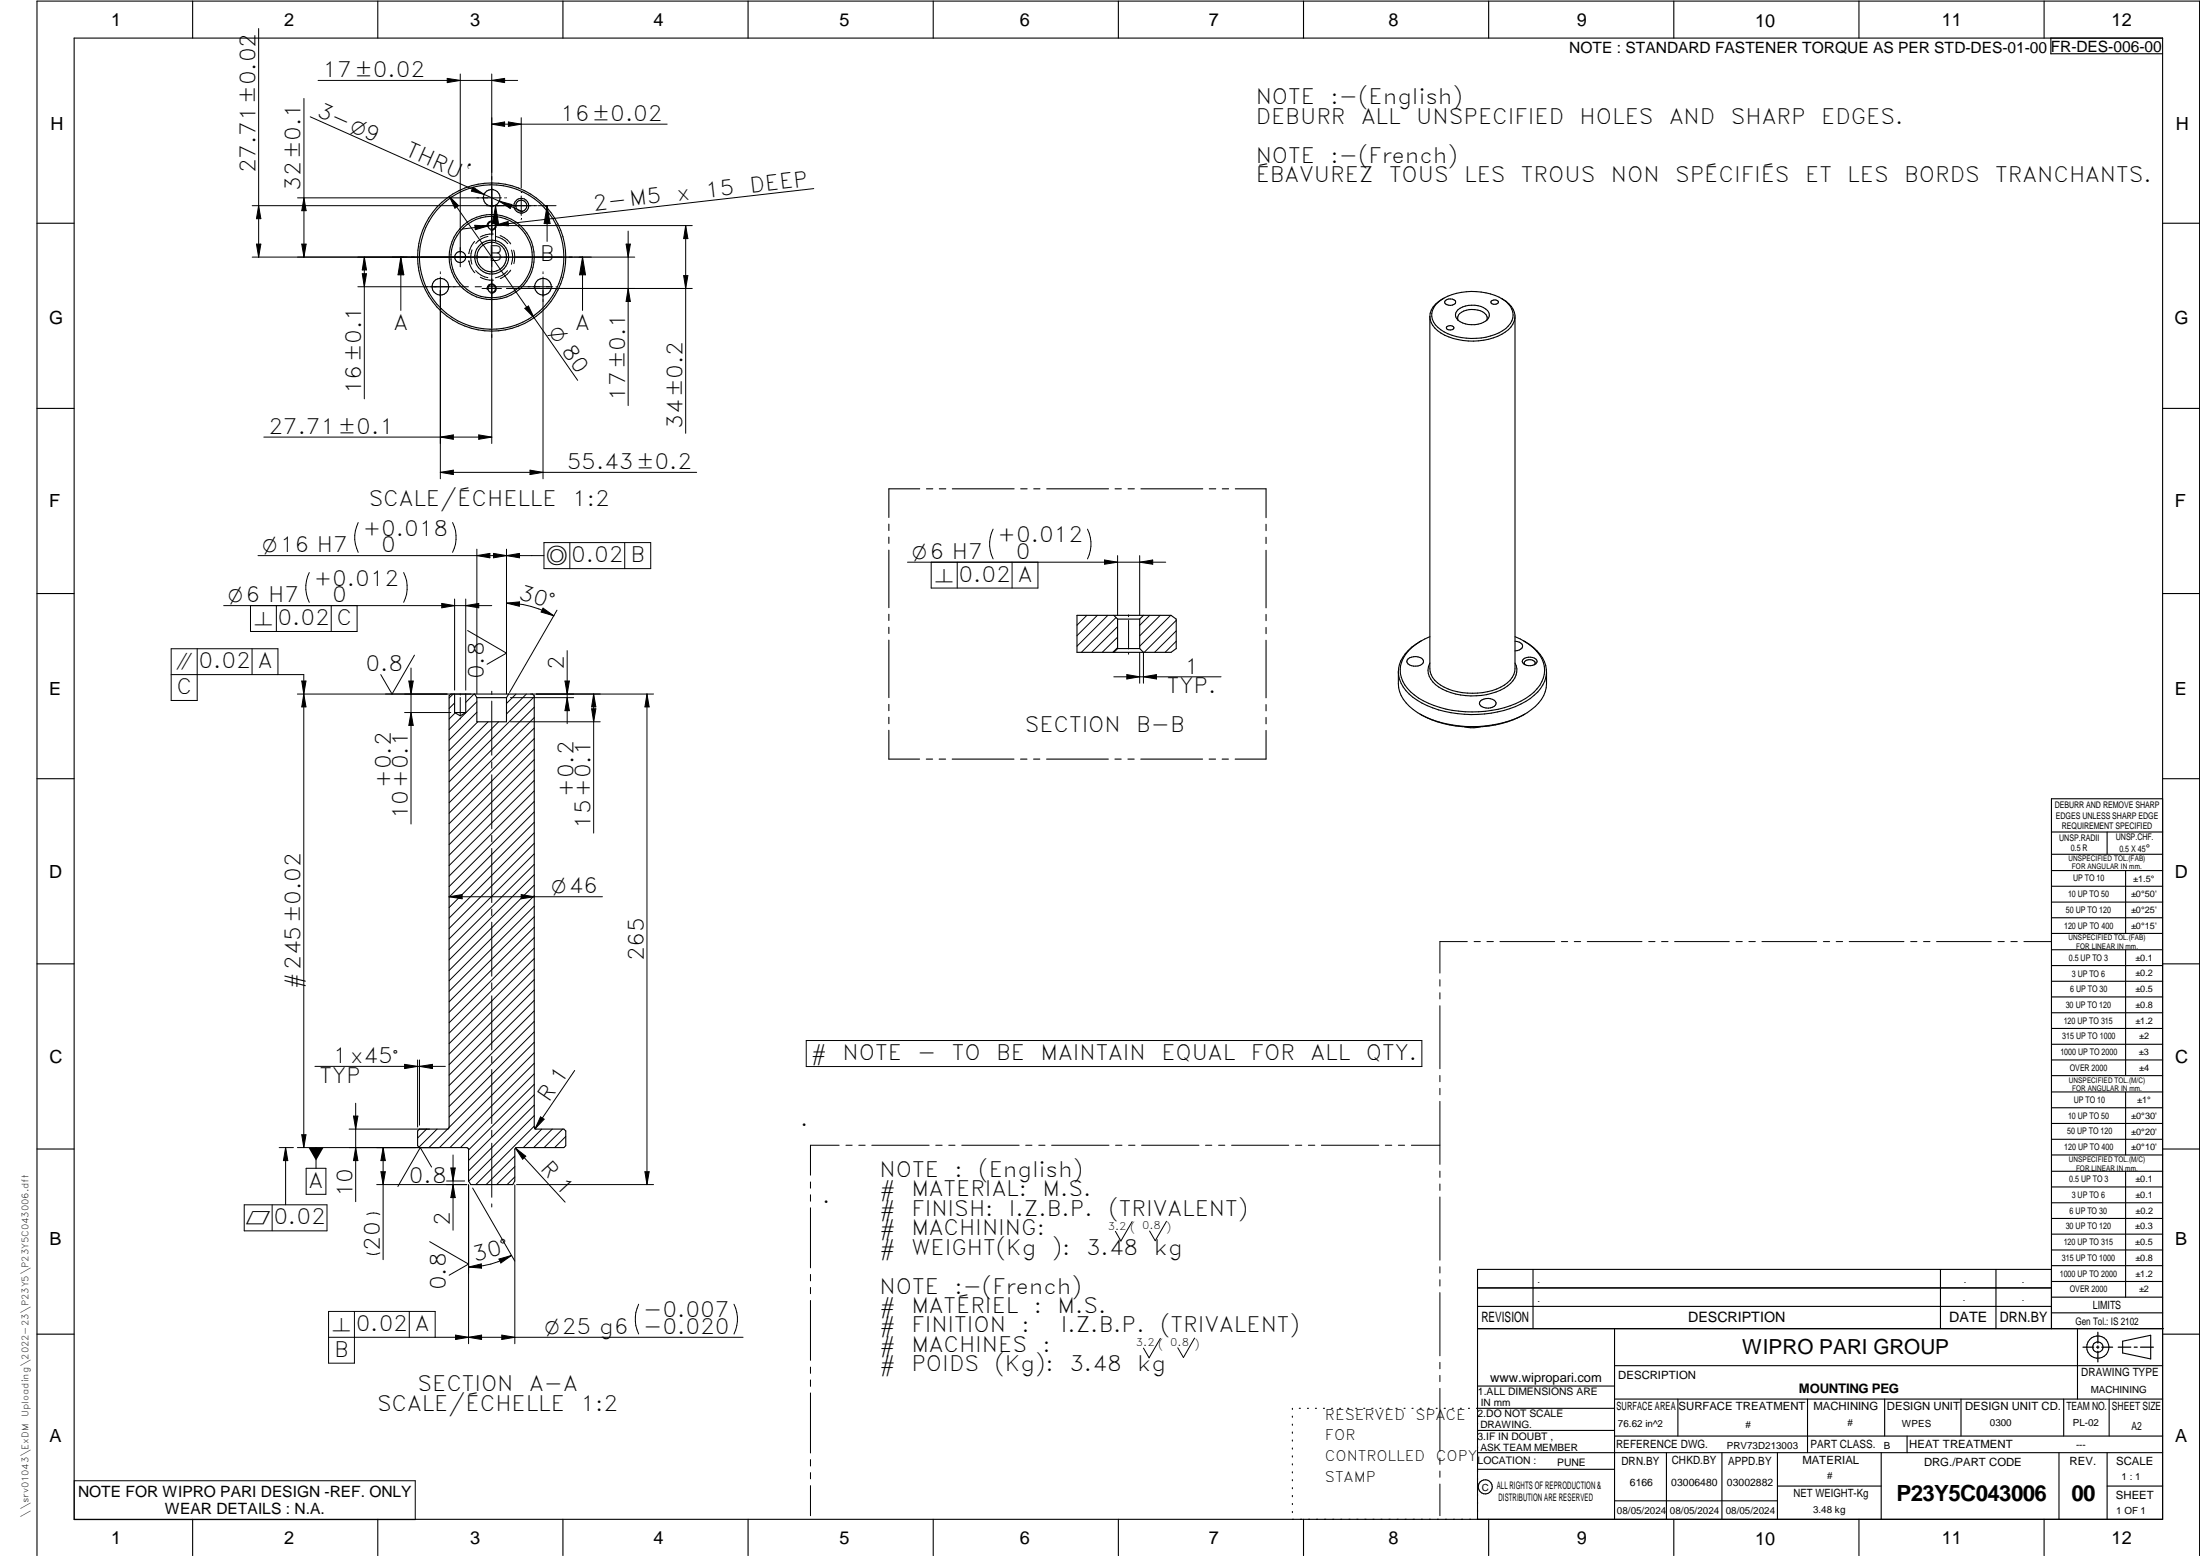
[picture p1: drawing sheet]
<svg xmlns="http://www.w3.org/2000/svg" width="594mm" height="420mm" viewBox="0 0 594 420" stroke-linecap="round" stroke-linejoin="round" font-family="sans-serif">
<g fill="none" stroke="#000" stroke-width=".3">
<path d="M20 10.3h564v400h-564zM52 .3v10M102 .3v10M152 .3v10M202 .3v10M252 .3v10M302 .3v10M352 .3v10M402 .3v10M452 .3v10M502 .3v10M552 .3v10"/>
<path d="M553.8 10.3v4.2h30.2M10 60.3h10M584 60.3h10M386.1 85.5v95.1a6.6 6.6 0 0 0 5 5.5 18.3 18.3 0 0 0 15.1-1.1 5.7 5.7 0 0 0 2.9-4.4v-95.1M388.3 81.7a15.4 15.4 0 0 1 13-2.6 9.3 9.3 0 0 1 7 4.4 4.6 4.6 0 0 1-2.6 5.8 16.7 16.7 0 0 1-16.7-.3 4.4 4.4 0 0 1-.7-7.3zM389.8 80.6a6.2 6.2 0 0 0-3.7 4.9M390.4 81.1l1.3-.4a.93 .93 0 0 1 1.1 .2 .93 .93 0 0 1 .1 1.1 1.86 1.86 0 0 1-2.8-.4zM390.6 88.3l.3-.2a1.05 1.05 0 0 1 1.7 .5 1.24 1.24 0 0 1-2-.1zM393.7 83.6a6.7 6.7 0 0 1 8 .3 1.94 1.94 0 0 1-1.1 3.1 6.3 6.3 0 0 1-7.2-1 1.71 1.71 0 0 1 .3-2.4zM393.7 86.5a1.93 1.93 0 0 1 1.6-2.5 5.8 5.8 0 0 1 6 1l.3 .9-.1 .6M402.7 81.3l.2-.1a1.05 1.05 0 0 1 1.7 .5 1.24 1.24 0 0 1-2-.1zM405.4 80.6l.4 .2"/>
<path d="M405.8 80.8a5.2 5.2 0 0 1 3.1 5.9 9.3 9.3 0 0 1-6.9 4.9 17.2 17.2 0 0 1-13.8-2.3 5.2 5.2 0 0 1-2.1-3.8M10 110.3h10M584 110.3h10M248.4 132h-8.4v7.7M250.2 132h1.7M253.7 132h1.7M257.2 132h16.6M275.6 132h1.8M279.1 132h1.7M282.7 132h16.6M301.1 132h1.7M304.6 132h1.7"/>
<path d="M308.1 132h16.7M326.6 132h1.7M330.1 132h1.7M333.6 132h8.3v7.8M240 141.5v1.8M240 145v1.7M240 148.5v15.6M341.9 141.6v1.7M341.9 145.1v1.7M341.9 148.6v15.5M10 160.3h10M240 165.9v1.7"/>
<path d="M240 169.4v1.7M240 172.8v15.6M290.8 166.2h25.4l1.4 1v7.9l-1.4 1h-25.4zM300.8 166.2l1 1M301.8 167.2h6M301.8 175.1l-1 1M301.8 175.1h6M301.8 167.2v7.9M307.8 175.1l1 1M307.8 167.2v7.9M308.8 166.2l-1 1M341.9 165.9v1.7"/>
<path d="M341.9 169.4v1.7M341.9 172.9v15.5M380.2 177.9a3.1 3.1 0 0 1 4 .2 1.24 1.24 0 0 1-1.3 1.7l-.6 .1a2.08 2.08 0 0 1-2.4-1.3zM383.8 173a11.3 11.3 0 0 0-6.1 7.4l-.1 1M409.1 173.1a1.73 1.73 0 0 1 2 1.5 1.99 1.99 0 0 1-2 1.2M409.1 171.9a12.5 12.5 0 0 1 7.7 7 7.6 7.6 0 0 1-2.6 8 26.2 26.2 0 0 1-18.5 5.3 24.2 24.2 0 0 1-14.8-5.4 7.5 7.5 0 0 1 .3-11.9 17 17 0 0 1 4.9-3M409.1 179a4.8 4.8 0 0 1-2 6.2 17.9 17.9 0 0 1-19.5-.3 4.7 4.7 0 0 1-1.5-5.9M411.4 178a2.77 2.77 0 0 1 3.6 .3 1.35 1.35 0 0 1-1.7 1.4h-.5a1.35 1.35 0 0 1-1.7-1.4zM411.4 173a10.2 10.2 0 0 1 6.2 8.8 10.2 10.2 0 0 1-5.6 7.6 30.8 30.8 0 0 1-29.3-.3 9.6 9.6 0 0 1-5.1-7.7M414.3 179.5l.3-.5a1.75 1.75 0 0 0-3-.1l.3 .6M584 160.3h10M121.3 187.9l.5-.5h22l.5 .5v116.5l.2 .4 .3 .1h7.5l.5 .5v4l-.5 .5-13 .1-.3 .4v8.5l-.5 1h-11.4l-.6-1v-8.5l-.2-.4-13-.1-.5-.5v-4l.5-.5h7.5l.2-.1 .3-.4z"/>
<path d="M122.8 192.4h3M122.8 187.4v5M125.8 187.4v5M125.8 192.4l-1.5 .9-1.5-.9M128.2 187.4l.6 1M128.8 188.4v6.5h8v-6.5M128.8 188.4h8M137.4 187.4l-.6 1M240 197.2v7.8h8.3M240 190.2v1.7M240 193.7v1.7M341.9 197.2v7.8h-8.4"/>
<path d="M341.9 190.2v1.7M341.9 193.7v1.8M395.4 196.3l2.7 .2 1.7-.2M399.8 189.2a2.91 2.91 0 0 1 4.2 .5 1.75 1.75 0 0 1-2.1 1.5h-.6a1.45 1.45 0 0 1-1.7-1.6zM411.8 192.8a30.5 30.5 0 0 1-28.4 0M417.6 181.4a10.6 10.6 0 0 1-1.3 7.4 17.8 17.8 0 0 1-11.5 6.6 31.2 31.2 0 0 1-22-3 10.2 10.2 0 0 1-5.2-11M10 210.3h10M250.1 205h1.7M253.6 205h1.7M257.1 205h16.7M275.6 205h1.7M279.1 205h1.7"/>
<path d="M282.6 205h16.7M301.1 205h1.7M304.6 205h1.7M308.1 205h16.6M326.5 205h1.7M330 205h1.7M584 215.7h-30v143.1M584 210.3h10M554 224.7h30M554 230.7h30M554 235.1h30M554 239.3h30"/>
<path d="M569 224.7v6M574 235.1v17M554 243.6h30M554 247.8h30M554 252.1h30M554 256.5h30M574 256.5v33.9M10 260.3h10M554 260.7h30M554 265h30M554 269.2h30M554 273.5h30"/>
<path d="M554 277.7h30M584 260.3h10M554 282h30M554 286.2h30M554 290.4h30M554 294.9h30M554 299.1h30M574 294.9v17M10 310.3h10M554 303.4h30M554 307.6h30M554 311.9h30"/>
<path d="M554 316.3h30M574 316.3v34M584 310.3h10M554 320.5h30M554 324.8h30M554 329h30M554 333.2h30M554 337.5h30M399 358.8h185.2M399 352.8h155M399 347.8h155M414 342.8v16"/>
<path d="M436 358.8v51.5M524 342.8v16M539 342.8v16M554 341.8h30M554 346h30M554 350.3h30M554 354.5h30M554 342.8h-155v67.5M561 358.8v19M10 360.3h10M399 374.3h37M436 377.8h148"/>
<path d="M453.1 377.8v10M488.1 377.8v14.5M508.9 377.8v10M529.5 377.8v10M557.3 377.8v10M569.5 377.8v10M573.2 362.2l7.6-1.6v6.3l-7.6-1.6zM584 368.8h-148M584 360.3h10M349 380.3v.3M349 382.4v.3M349 384.6v.3"/>
<path d="M349 386.7v.3M349 388.8v.3M349 391v.3M349 393.1v.3M349 395.3v.3M349 397.4v.3M349 399.5v.3M350.9 380.3h.2M353.1 380.3h.2M355.2 380.3h.3M357.4 380.3h.3M359.6 380.3h.3"/>
<path d="M361.7 380.3h.3M363.9 380.3h.3M366.1 380.3h.3M368.3 380.3h.2M370.4 380.3h.3M372.6 380.3h.3M374.8 380.3h.3M376.9 380.3h.4M379.1 380.3h.3M381.3 380.3h.3M383.4 380.3h.4M385.6 380.3h.3"/>
<path d="M387.8 380.3h.3M390 380.3h.3M392.2 380.3h.3M394.3 380.3h.3M396.5 380.3h.3M398.7 380.3h37.3M399 396.7h37M399 392.3h185M399 386.2h37M436 387.8h148M450 392.3v18M465 392.3v18"/>
<path d="M480 392.3v18M508 392.3v18M515 387.8v4.5M556 392.3v18M569 392.3v18M52 410.3v9.7M102 410.3v9.7M152 410.3v9.7M202 410.3v9.7M252 410.3v9.7M302 410.3v9.7M349 401.7v.3"/>
<path d="M349 403.8v.4M349 406v.3M349 408.1v.3M352 410.3v9.7M402 410.3v9.7M436 405.3h44M452 410.3v9.7M480 401.3h28M502 410.3v9.7M552 410.3v9.7M569 401.3h15M10 420v-419.7h584v419.7"/>
<circle cx="132.8" cy="53.4" r="2.26"/>
<circle cx="140.8" cy="55.6" r="1.51"/>
<circle cx="140.8" cy="55.6" r="1.99"/>
<circle cx="118.9" cy="77.4" r="2.25"/>
<circle cx="124.3" cy="69.4" r="1.49"/>
<circle cx="132.8" cy="77.9" r="1.05"/>
<circle cx="132.8" cy="69.4" r="11.5"/>
<circle cx="132.8" cy="69.4" r="19.5"/>
<circle cx="132.8" cy="69.4" r="11"/>
<circle cx="132.8" cy="69.4" r="20"/>
<circle cx="132.8" cy="69.4" r="4"/>
<circle cx="132.8" cy="69.4" r="4.6"/>
<circle cx="132.8" cy="60.9" r="1.02"/>
<circle cx="146.6" cy="77.4" r="2.26"/>
<circle cx="566.5" cy="363.7" r="1.39"/>
<circle cx="566.5" cy="363.8" r="3"/>
<circle cx="401.1" cy="401.5" r="1.9"/>
</g>
<g fill="none" stroke="#000" stroke-width=".27">
<path d="M69.8 7.7v61.7M124.3 20v52.1M132.8 20v99.8M82.1 26.6v42.8M83.8 31.5l57.4 25.7M85.9 21.7h53.9M120.8 21.2l3.5 .5-3.5 .6zM132.8 21.7l3.5-.5v1.1zM132.8 33.5l3.5-.6v1.2zM132.8 33.5h47.4M137.3 32.9l3.5 .6-3.5 .6zM140.8 31.8v19"/>
<path d="M69.8 55.5l.6 3.6h-1.1zM82.1 53.4l.6 3.5h-1.2zM121.3 53l2.5 2.5-1 .7zM121.3 53l22.9 32.8M127.8 50.5l2.9 2-3.4-.9zM133.8 55.5l.8 4.9h-1.6zM133.8 55.5v9.7M134.8 54.3l3.5 .9-.5 1.1zM135.4 53.4h-55.1M136.3 53.4h.1M136.6 53.4h.2M140.8 51.8v.1"/>
<path d="M140.8 52.9v5.3M140.8 59.2v.1M145.1 55.5h-77M145.4 55.5h4.7M147.7 55.5l.8 4.9h-1.6zM147.7 55.5v9.7M219.7 50.9l-85.9 9.9M68.1 69.4h103.3M69.3 65.9h1.1l-.6 3.5zM81.5 65.9h1.2l-.6 3.5zM96.6 77.4h29.9M97.8 73.9h1.2l-.6 3.5z"/>
<path d="M98.4 69.4v38.3M98.4 69.4l.6 3.5h-1.2zM108.2 69.4v14.4M108.2 69.4l.8 4.8h-1.5zM118.9 73.4v.2M118.9 73.8v.1M118.9 74.8v54.5M126.6 70.4h.1M126.6 70.4a6.1 6.1 0 0 0 1.6 3.3M127.5 67.5a6 6 0 0 0-.1 3.8M128.2 65.2a6 6 0 0 0-1.6 3.3M128.2 60.8l3.5 .2-3.4 1z"/>
<path d="M128.3 77.4h1.7M128.4 73.1a5.5 5.5 0 0 0 3.3 1.9M129.7 74.8a5.9 5.9 0 0 0 3.6 .8M130.2 60.9h5.2M130.2 77.9h5.2M131.6 78.2a1.24 1.24 0 0 1 1.1-1.5 1.24 1.24 0 0 1 1.3 1.3 1.24 1.24 0 0 1-1.5 1.1M131.6 61.3a1.24 1.24 0 0 1 1-1.6 1.24 1.24 0 0 1 1.4 1.3 1.24 1.24 0 0 1-1.5 1.1M131.8 77.4h17.5M131.8 63.8a5.8 5.8 0 0 0-3.3 1.9M133.2 63.2a6.2 6.2 0 0 0-3.5 .8M133.8 60.8l3.4-1 .1 1.2zM133.8 60.8l-9 1"/>
<path d="M133.8 63.8a5.6 5.6 0 0 1 3.3 2M135 63.6a5.7 5.7 0 0 1 2.9 2.3M136.8 60.9h50.1M136.8 77.9h50.1M137.1 73.1a5.4 5.4 0 0 1-3.3 1.9M137.9 72.9a5.7 5.7 0 0 1-2.8 2.3M138.1 67.5a5.3 5.3 0 0 1 0 3.9M138.7 67.6a6.2 6.2 0 0 1 .1 3.6M146.6 73.4v.2M146.6 73.8v.1M146.6 74.8v54.5M150.1 77.4h.1"/>
<path d="M150.4 77.4h.2M157.3 69.4l.8 4.8h-1.6zM157.3 69.4v14.4M169.1 65.9h1.1l-.6 3.5zM169.6 77.9l.6 3.5h-1.1zM169.6 62.4v47.1M184.6 74.4h1.2l-.6 3.5zM185.2 60.9v56.1M185.2 60.9l.6 3.5h-1.2zM141.7 83.3l1-.7 1.5 3.2zM144.2 85.8l11.8 16.9M71.2 118h61.6"/>
<path d="M118.9 118l3.5-.6v1.2zM129.3 117.4l3.5 .6-3.5 .6zM118.9 127.6l3.5-.6v1.1zM118.9 127.6h69.2M143.1 127l3.5 .6-3.5 .5zM69.7 150h77.2M83.5 154.6a9 9 0 0 0 0 8M96.7 141.1a9 9 0 0 0 0 8M109 154.6a9 9 0 0 1 0 8M122.2 141.1a9 9 0 0 1 0 8M128.8 150l3.5-.6v1.2zM128.8 148.3v39"/>
<path d="M133.3 149.4v1.2l7-1.2v1.2zM136.8 148.3v39M146.9 146.5h28.8v7h-28.8zM153.9 146.5v7M168.7 146.5v7M245.1 151.8h69.7M251.5 151.8v7h28.8v-7M258.5 151.8v7M268.2 142.9a9 9 0 0 0 0 8M273.3 151.8v7M293.7 142.9a9 9 0 0 1 0 8M298.3 151.2l3.5 .6-3.5 .6z"/>
<path d="M301.8 150v16.1M307.8 150v16.1M307.8 151.8l3.5-.6v1.2zM53.2 175.2v13.9h-7v-13.9h28.9v7M60.4 163.5h72.4M67.6 163.5v7h28.8v-7M68.1 175.2v7M74.6 163.5v7M89.4 163.5v7M111.9 176.9l-6 10.5-3.1-5.2M119.3 162.9l3.5 .6-3.5 .6zM122.8 161.8v24.6"/>
<path d="M125.8 161.8v24.6M125.8 163.5l3.5-.6v1.2zM126.3 170.3l10.5 6.1-5.3 3M136.8 162.9l3.5-.4-.1 1.2zM136.8 162.9a26.1 26.1 0 0 1 12.8 3.4M146.6 164.2l3 2.1-3.5-1zM150.4 164.8l-12.8 22.2M153.2 175.7v19.7M293.5 166.2l-2.7 2.6M296.3 166.2l-5.5 5.5M299.2 166.2l-8.4 8.3M301.4 166.8l-9.4 9.3"/>
<path d="M301.8 174.9l-1.3 1.2M301.8 172l-4.2 4.1M301.8 169.2l-7 6.9M304.8 166v.5M304.8 167.5v7.7M304.8 176.2v.5M307.8 176.2v8.3M308.8 176.2v8.3M310.5 166.2l-2.7 2.7M313.3 166.2l-5.5 5.5M316.1 166.2l-8.3 8.3M317.6 173.1l-3 3"/>
<path d="M317.6 170.3l-5.8 5.8M317.6 167.5l-8.6 8.6M46.2 182.2h35.8v127.7M80.3 187.4h46.9M81.5 183.9h1.1l-.6 3.5zM82 187.4l.6 3.5h-1.1zM109.3 192.4h12.4M110.4 183.9h1.2l-.6 3.5zM111 180.4v42.1M111 192.4l.6 3.5h-1.2zM122.4 187.4l-1.1 1.1M122.8 189.8l-1.5 1.5"/>
<path d="M122.9 192.5l-1.6 1.6M124.3 187.4v.3M124.3 188.3v4.9M124.3 193.9v.2M128 187.4l-2.2 2.3M128.8 189.5l-7.5 7.5M128.8 192.3l-7.5 7.5M129 194.9l-7.7 7.7M131.8 194.9l-10.5 10.5M132.8 186.6v.9M132.8 189.3v14.6M134.7 194.9l-13.4 13.4"/>
<path d="M137.8 194.9h24.3M137.8 188.4h17.1M139.4 187.4l-2.6 2.5M142.1 187.4l-5.3 5.4M143.3 187.4h33.2M144.3 188.1l-23 23M144.3 191l-23 23M144.3 193.8l-23 23M144.3 196.6l-23 23M144.3 199.4l-23 23M152.6 183.9h1.1l-.5 3.5zM153.2 188.4l.5 3.5h-1.1z"/>
<path d="M159.8 191.4h1.1l-.6 3.5zM160.3 187.4v37.6M160.3 187.4l.6 3.5h-1.1zM174.7 187.4l.6 3.5h-1.1zM174.7 187.4v132.5M300.8 182.8h28.9M304.3 182.2l3.5 .6-3.5 .5zM308.8 182.8l3.5-.6v1.1zM132.8 205.7v1.7M132.8 209.2v14.6M144.3 202.3l-23 23M144.3 205.1l-23 23"/>
<path d="M144.3 207.9l-23 23M144.3 210.7l-23 23M144.3 213.6l-23 23M144.3 216.4l-23 23M144.3 219.2l-23 23M132.8 225.6v1.7M132.8 229.1v14.6M144.3 222l-23 23.1M144.3 224.9l-23 23M144.3 227.7l-23 23M144.3 230.5l-23 23M144.3 233.4l-23 23"/>
<path d="M144.3 236.2l-23 23M144.3 239l-23 23M121.3 242.1h41.4M121.3 242.1l3.5-.5v1.1zM132.8 245.5v1.7M132.8 249v14.6M140.8 241.6l3.5 .5-3.5 .6zM144.3 241.9l-23 22.9M144.3 244.7l-23 23M144.3 247.5l-23 23M144.3 250.4l-23 22.9M144.3 253.2l-23 23"/>
<path d="M144.3 256l-23 23M144.3 258.8l-23 23M396.2 254.3h-7.4v8.5M398.1 254.3h1.6M401.5 254.3h1.8M405 254.3h14.8M421.6 254.3h1.7M425.1 254.3h1.7M428.6 254.3h14.8M445.2 254.3h1.7M448.7 254.3h1.7M452.2 254.3h14.8"/>
<path d="M468.8 254.3h1.7M472.3 254.3h1.7M475.8 254.3h14.8M492.4 254.3h1.7M495.8 254.3h1.8M499.4 254.3h14.7M516 254.3h1.6M519.4 254.3h1.8M522.9 254.3h14.8M539.5 254.3h1.7M543 254.3h1.7M546.5 254.3h7.4"/>
<path d="M132.8 265.4v1.7M132.8 268.9v14.6M144.3 261.7l-23 22.9M144.3 264.5l-23 23M144.3 267.3l-23 23M144.3 270.1l-23 23M144.3 273l-23 23M144.3 275.8l-23 23M144.3 278.6l-23 23M388.8 264.5v1.8M388.8 268.1v1.6M388.8 271.6v17"/>
<path d="M85 288h35.3M96 297.9v26.6M109.3 287.4l3.5 .6-3.5 .5zM112.8 286.2v18.1M113.3 286.2v17.6M113.3 288l3.5-.6v1.1zM132.8 285.3v1.7M132.8 288.8v14.6M144.3 284.3l-25.6 25.6M144.3 281.4l-23.1 23.1M144.3 287.1l-22.8 22.8M144.3 292.8l-17.8 17.7"/>
<path d="M144.3 295.6l-17.8 17.8M144.3 298.4l-17.8 17.8M144.3 289.9l-20 20M155.2 289.1l-10.7 15.7M217.7 281h166.3v7h-166.3zM388.8 290.4v1.7M388.8 293.9v1.7M388.8 297.4v17M75.4 309.9h3.8M77.1 309.9l.6 3.5h-1.2zM77.1 309.9v15.4M80.3 309.9h38.3"/>
<path d="M81.5 306.4h1.1l-.6 3.5zM82.7 315.5h5.3v7h-5.3zM85.3 309.9v5.6M94.3 304.9h21.7M95.5 301.4h1.1l-.6 3.5zM96 309.9l.6 3.5h-1.1zM101.7 319.9h24.4M102.9 316.4h1.1l-.5 3.5zM103.5 309.9v30.2M103.5 309.9l.5 3.5h-1.1zM115.2 304.9l-2.4 2.4M116.5 315.1l-3-5.2-6.1 10.5"/>
<path d="M118 304.9l-4.8 4.9M120.6 318.9h4.9M120.9 304.9l-5.1 5M121.7 315.4h1.2l-.6 3.5zM122.3 311.9v20.3M122.3 319.9l.6 3.5h-1.2zM126.5 320v42.8M132.8 305.2v1.7M132.8 308.7v14.6M139 312.2l-7.7 7.7M139 315l-4.9 4.9M139 317.8l-2.1 2.1"/>
<path d="M139 320v42.8M139.2 310l13.4 14.6M139.2 310l2.8 2.2-.9 .8zM139.5 319.9h37M144.3 304.1l-15.8 15.8M144.3 301.2l-17.7 17.7M146 301.6l.9 .6-2.4 2.6zM146.3 304.9l-5 5M149.1 304.9l-5 5M151.9 304.9l-5 5M152.8 306.9l-3 3M174.2 316.4h1.1l-.6 3.5z"/>
<path d="M218.9 319.2v1.6M226.6 309.2h-7.7v8.1M228.4 309.2h1.7M231.9 309.2h1.7M235.4 309.2h15.5M252.7 309.2h1.7M256.2 309.2h1.7M259.7 309.2h15.5M277 309.2h1.7M280.5 309.2h1.7M284 309.2h15.5M301.2 309.2h1.8"/>
<path d="M304.8 309.2h1.7M308.3 309.2h15.5M325.5 309.2h1.7M329.1 309.2h1.6M332.6 309.2h15.4M349.8 309.2h1.7M353.3 309.2h1.7M356.8 309.2h15.5M374.1 309.2h1.7M377.6 309.2h1.7M381.1 309.2h7.7M388.8 316.2v1.7"/>
<path d="M388.8 319.7v1.7M65.9 325.3h22.4v7.1h-22.4zM73.5 325.3v7.1M102.6 338.3a3.9 3.9 0 0 1-3.5 0M102.6 327.9a4.2 4.2 0 0 0-3.5 0M116 335.3l10.5 6-5.2 3M127.6 320.8l11.4 19.7M132.8 325.1v.8M134.7 340l3.4-1-2.9 2zM138.1 339a23.2 23.2 0 0 1-11.6 3.1M218.9 322.6v1.8M218.9 326.1v16.2"/>
<path d="M305.7 329.9l-3 5.2-1.5-2.6M315 329.8l-3.1 5.2-1.5-2.6M388.8 323.2v17.1M95.7 354.1v14h-7v-14h28.8v7M110.5 354.1v7M126.5 342.1l3.5-.8v1.1zM172.5 352.2a9.4 9.4 0 0 0 0 8M198.2 352.2a9 9 0 0 1 0 8M218.9 344.1v1.8M218.9 347.6v1.7M218.9 351.2v16.1M388.8 342.1v1.6"/>
<path d="M388.8 345.6v1.7M388.8 349v17.1M123 360.5l7 1.2v-1.2l-7 1.2zM135.5 360.5l3.5 .6-3.5 .6zM200.7 361.1h-112M218.9 369.1v1.7M218.9 372.6v1.8M218.9 376.1v16.2M313.3 361.4l-3 5.2-1.5-2.6M322.6 361.3l-3 5.3-1.6-2.7M388.8 367.9v1.7M388.8 371.4v1.7"/>
<path d="M388.8 374.9v17M20.1 399.8h92v10.5h-92zM218.9 394.1v1.8M218.9 397.6v1.7M388.8 393.7v1.7M388.8 397.2v1.7M218.9 401.2v8.1M388.8 400.7v8.6"/>
</g>
<path d="M566.5 359.7v3M562.5 363.8h2.9M566.1 363.8h.7M566.5 363.4v.7M566.5 364.9v2.8M567.6 363.8h2.9M572 363.8h3.4M576.3 363.8h.8M578 363.8h3.5" fill="none" stroke="#000" stroke-width=".34"/>
<g fill="#000">
<path d="M120.8 21.2l3.5 .5-3.5 .6zM132.8 21.7l3.5-.5v1.1zM132.8 33.5l3.5-.6v1.2zM137.3 32.9l3.5 .6-3.5 .6zM69.8 55.5l.6 3.6h-1.1zM82.1 53.4l.6 3.5h-1.2zM121.3 53l2.5 2.5-1 .7zM127.8 50.5l2.9 2-3.4-.9zM134.8 54.3l3.5 .9-.5 1.1zM69.3 65.9h1.1l-.6 3.5zM81.5 65.9h1.2l-.6 3.5zM97.8 73.9h1.2l-.6 3.5z"/>
<path d="M98.4 69.4l.6 3.5h-1.2zM108.2 69.4l.8 4.8h-1.5zM128.2 60.8l3.5 .2-3.4 1zM133.8 55.5l.8 4.9h-1.6zM133.8 60.8l3.4-1 .1 1.2zM147.7 55.5l.8 4.9h-1.6zM157.3 69.4l.8 4.8h-1.6zM169.1 65.9h1.1l-.6 3.5zM184.6 74.4h1.2l-.6 3.5zM185.2 60.9l.6 3.5h-1.2zM141.7 83.3l1-.7 1.5 3.2zM169.6 77.9l.6 3.5h-1.1z"/>
<path d="M118.9 118l3.5-.6v1.2zM129.3 117.4l3.5 .6-3.5 .6zM118.9 127.6l3.5-.6v1.1zM143.1 127l3.5 .6-3.5 .5zM128.8 150l3.5-.6v1.2zM133.3 149.4l3.5 .6-3.5 .6zM136.8 150l3.5-.6v1.2zM298.3 151.2l3.5 .6-3.5 .6zM307.8 151.8l3.5-.6v1.2zM119.3 162.9l3.5 .6-3.5 .6zM125.8 163.5l3.5-.6v1.2zM136.8 162.9l3.5-.4-.1 1.2z"/>
<path d="M146.6 164.2l3 2.1-3.5-1zM82 187.4l.6 3.5h-1.1zM81.5 183.9h1.1l-.6 3.5zM111 192.4l.6 3.5h-1.2zM110.4 183.9h1.2l-.6 3.5zM153.2 188.4l.5 3.5h-1.1zM152.6 183.9h1.1l-.5 3.5zM159.8 191.4h1.1l-.6 3.5zM160.3 187.4l.6 3.5h-1.1zM174.7 187.4l.6 3.5h-1.1zM304.3 182.2l3.5 .6-3.5 .5zM308.8 182.8l3.5-.6v1.1z"/>
<path d="M121.3 242.1l3.5-.5v1.1zM140.8 241.6l3.5 .5-3.5 .6zM109.3 287.4l3.5 .6-3.5 .5zM113.3 288l3.5-.6v1.1zM77.1 309.9l.6 3.5h-1.2zM81.5 306.4h1.1l-.6 3.5zM83.3 309.9h4.1l-2.1 3.5zM95.5 301.4h1.1l-.6 3.5zM96 309.9l.6 3.5h-1.1zM102.9 316.4h1.1l-.5 3.5zM103.5 309.9l.5 3.5h-1.1zM121.7 315.4h1.2l-.6 3.5z"/>
<path d="M139.2 310l2.8 2.2-.9 .8zM146 301.6l.9 .6-2.4 2.6zM174.2 316.4h1.1l-.6 3.5zM122.3 319.9l.6 3.5h-1.2zM134.7 340l3.4-1-2.9 2zM126.5 342.1l3.5-.8v1.1zM123 360.5l3.5 .6-3.5 .6zM126.5 361.1l3.5-.6v1.2zM135.5 360.5l3.5 .6-3.5 .6z"/>
</g>
<g font-size="6">
<text x="512.1" y="405.2">P23Y5C043006</text>
<text x="559.4" y="405.2">00</text>
</g>
<g font-size="5.7">
<text x="87.1" y="20.9">17±0.02</text>
<text x="339.1" y="28.2">NOTE</text>
<text x="359.3" y="28.2">:-(English)</text>
<text x="85.3" y="31.2" transform="rotate(24 85.3 31.2)">3-O9</text>
<text x="151.3" y="32.6">16±0.02</text>
<text x="339.1" y="33.4">DEBURR</text>
<text x="367.5" y="33.4">ALL</text>
<text x="382.4" y="33.4">UNSPECIFIED</text>
<text x="426.5" y="33.4">HOLES</text>
<text x="450.7" y="33.4">AND</text>
<text x="467.4" y="33.4">SHARP</text>
<text x="491.8" y="33.4">EDGES.</text>
<text x="109.2" y="41.9" transform="rotate(24 109.2 41.9)">THRU`</text>
<text x="69" y="46.8" transform="rotate(-90 69 46.8)">27.71±0.02</text>
<text x="339.1" y="43.9">NOTE</text>
<text x="359.3" y="43.9">:-(French)</text>
<text x="81.2" y="51.5" transform="rotate(-90 81.2 51.5)">32±0.1</text>
<text x="190.7" y="53.4" transform="rotate(-7 190.7 53.4)">15</text>
<text x="202.7" y="52.1" transform="rotate(-7 202.7 52.1)">DEEP</text>
<text x="339.1" y="49.1">ÉBAVUREZ</text>
<text x="375.1" y="49.1">TOUS</text>
<text x="395.4" y="49.1">LES</text>
<text x="410.7" y="49.1">TROUS</text>
<text x="435" y="49.1">NON</text>
<text x="452.4" y="49.1">SPÉCIFIÉS</text>
<text x="487.4" y="49.1">ET</text>
<text x="498.8" y="49.1">LES</text>
<text x="514.2" y="49.1">BORDS</text>
<text x="538.8" y="49.1">TRANCHANTS.</text>
<text x="160.4" y="56.9" transform="rotate(-7 160.4 56.9)">2-M5</text>
<text x="183" y="54.3" transform="rotate(-7 183 54.3)">x</text>
<text x="131.8" y="70.4">B</text>
<text x="145.8" y="70.4">B</text>
<text x="106.3" y="89.1">A</text>
<text x="155.3" y="89.1">A</text>
<text x="97.5" y="106.5" transform="rotate(-90 97.5 106.5)">16±0.1</text>
<text x="168.8" y="108.3" transform="rotate(-90 168.8 108.3)">17±0.1</text>
<text x="72.5" y="117.1">27.71±0.1</text>
<text x="184.3" y="115.8" transform="rotate(-90 184.3 115.8)">34±0.2</text>
<text x="153" y="126.7">55.43±0.2</text>
<text x="99.6" y="136.5">SCALE/ÉCHELLE</text>
<text x="154.5" y="136.5">1:2</text>
<text x="98" y="144.6">+0.018</text>
<text x="102.9" y="149.1">0</text>
<text x="269.4" y="146.3">+0.012</text>
<text x="154.3" y="151.8">0.02 B</text>
<text x="274.4" y="150.9">0</text>
<text x="84.7" y="158.1">+0.012</text>
<text x="139.7" y="161.7" transform="rotate(17 139.7 161.7)">30°</text>
<text x="258.8" y="157.1">0.02 A</text>
<text x="89.7" y="162.6">0</text>
<text x="75" y="168.8">0.02 C</text>
<text x="53.6" y="180.4">0.02 A</text>
<text x="98.7" y="181.3">0.8</text>
<text x="130.6" y="183.5" transform="rotate(-90 130.6 183.5)">0.8</text>
<text x="152.3" y="180.9" transform="rotate(-90 152.3 180.9)">2</text>
<text x="319.8" y="181.9">1</text>
<text x="47.7" y="187.4">C</text>
<text x="315.1" y="187.1">TYP.</text>
<text x="276.7" y="197.8">SECTION</text>
<text x="306.8" y="197.8">B-B</text>
<text x="105.6" y="212.7" transform="rotate(-90 105.6 212.7)">+0.2</text>
<text x="154.9" y="215.1" transform="rotate(-90 154.9 215.1)">+0.2</text>
<text x="110.1" y="221.3" transform="rotate(-90 110.1 221.3)">10+0.1</text>
<text x="159.5" y="223.7" transform="rotate(-90 159.5 223.7)">15+0.1</text>
<text x="173.9" y="259.6" transform="rotate(-90 173.9 259.6)">265</text>
<text x="81.2" y="267" transform="rotate(-90 81.2 267)">#245±0.02</text>
<text x="89.9" y="287.1">1x45v</text>
<text x="218.9" y="286.2">#</text>
<text x="227.5" y="286.2">NOTE</text>
<text x="247.7" y="286.2">-</text>
<text x="257" y="286.2">TO</text>
<text x="269" y="286.2">BE</text>
<text x="281" y="286.2">MAINTAIN</text>
<text x="313.6" y="286.2">EQUAL</text>
<text x="337.7" y="286.2">FOR</text>
<text x="353.9" y="286.2">ALL</text>
<text x="368.8" y="286.2">QTY.</text>
<text x="86.3" y="292.4">TYP</text>
<text x="148.2" y="297.9" transform="rotate(-56 148.2 297.9)">R 1</text>
<text x="216.1" y="304">.</text>
<text x="145.7" y="315.8" transform="rotate(47 145.7 315.8)">R 1</text>
<text x="237.5" y="317.8">NOTE</text>
<text x="257.7" y="317.8">:</text>
<text x="264.1" y="317.8">(English)</text>
<text x="83.3" y="320.7">A</text>
<text x="95.2" y="323.3" transform="rotate(-90 95.2 323.3)">10</text>
<text x="110.4" y="319.5">0.8</text>
<text x="237.5" y="323">#</text>
<text x="246.1" y="323">MATERIAL:</text>
<text x="281.5" y="323">M.S.</text>
<text x="222" y="324.8">.</text>
<text x="237.5" y="328.3">#</text>
<text x="246.1" y="328.3">FINISH:</text>
<text x="272.4" y="328.3">I.Z.B.P.</text>
<text x="299.3" y="328.3">(TRIVALENT)</text>
<text x="73.8" y="330.6">0.02</text>
<text x="121.4" y="331" transform="rotate(-90 121.4 331)">2</text>
<text x="237.5" y="333.5">#</text>
<text x="246.1" y="333.5">MACHINING:</text>
<text x="102.6" y="337.7" transform="rotate(-90 102.6 337.7)">20</text>
<text x="128.3" y="340.8" transform="rotate(-15 128.3 340.8)">30°</text>
<text x="237.5" y="338.8">#</text>
<text x="246.1" y="338.8">WEIGHT(Kg</text>
<text x="284" y="338.8">):</text>
<text x="293.3" y="338.8">3.48</text>
<text x="311.6" y="338.8">kg</text>
<text x="120.4" y="348.4" transform="rotate(-90 120.4 348.4)">0.8</text>
<text x="237.5" y="349.3">NOTE</text>
<text x="257.7" y="349.3">:-(French)</text>
<text x="96" y="359.4">0.02 A</text>
<text x="173.7" y="355.7">-0.007</text>
<text x="237.5" y="354.5">#</text>
<text x="237.5" y="359.8">#</text>
<text x="246.1" y="359.8">FINITION</text>
<text x="246.1" y="354.5">MATÉRIEL</text>
<text x="275.8" y="359.8">:</text>
<text x="279.2" y="354.5">:</text>
<text x="285.6" y="354.5">M.S.</text>
<text x="286.4" y="359.8">I.Z.B.P.</text>
<text x="313.3" y="359.8">(TRIVALENT)</text>
<text x="237.5" y="365">#</text>
<text x="246.1" y="365">MACHINES</text>
<text x="281.5" y="365">:</text>
<text x="90.2" y="366.4">B</text>
<text x="237.5" y="370.3">#</text>
<text x="246.1" y="370.3">POIDS</text>
<text x="268.5" y="370.3">(Kg):</text>
<text x="288.8" y="370.3">3.48</text>
<text x="307.1" y="370.3">kg</text>
<text x="112.8" y="375.7">SECTION</text>
<text x="142.9" y="375.7">A-A</text>
<text x="101.8" y="380.9">SCALE/ÉCHELLE</text>
<text x="156.8" y="380.9">1:2</text>
</g>
<text font-size="5.6" x="470.5" y="365.5">WIPRO PARI GROUP</text>
<g font-size="5.4">
<text x="148" y="89.7" transform="rotate(55 148 89.7)">O 80</text>
<text x="70.9" y="149.1">O16 H7</text>
<text x="147.6" y="151.8">a</text>
<text x="246.3" y="150.9">O6 H7</text>
<text x="252.6" y="157.1">n</text>
<text x="61.6" y="162.6">O6 H7</text>
<text x="68.7" y="168.8">n</text>
<text x="47.5" y="180.4">i</text>
<text x="148.9" y="241.3">O46</text>
<text x="66.3" y="330.6">r</text>
<text x="89.8" y="359.4">n</text>
<text x="147.1" y="360.2">O25 g6 -0.020</text>
</g>
<g font-size="4.9">
<text x="30" y="6.9">1</text>
<text x="76.7" y="6.9">2</text>
<text x="127" y="6.9">3</text>
<text x="176.5" y="6.9">4</text>
<text x="226.7" y="6.9">5</text>
<text x="275.4" y="6.9">6</text>
<text x="326.4" y="6.9">7</text>
<text x="375" y="6.9">8</text>
<text x="425.8" y="6.9">9</text>
<text x="473.9" y="7.3">10</text>
<text x="524.3" y="6.9">11</text>
<text x="570.2" y="6.9">12</text>
<text x="13.6" y="35.1">H</text>
<text x="587.6" y="35.1">H</text>
<text x="13.2" y="87.5">G</text>
<text x="587.2" y="87.5">G</text>
<text x="13.2" y="137">F</text>
<text x="587.2" y="137">F</text>
<text x="13.2" y="187.6">E</text>
<text x="587.2" y="187.6">E</text>
<text x="13.2" y="237">D</text>
<text x="587.2" y="237">D</text>
<text x="13.4" y="287.1">C</text>
<text x="587.4" y="287.1">C</text>
<text x="13.4" y="336.2">B</text>
<text x="587.4" y="336.2">B</text>
<text x="13.4" y="389.3">A</text>
<text x="587.4" y="389.3">A</text>
<text x="30" y="416.9">1</text>
<text x="76.7" y="416.9">2</text>
<text x="127" y="416.9">3</text>
<text x="176.5" y="416.9">4</text>
<text x="226.7" y="416.9">5</text>
<text x="275.4" y="416.9">6</text>
<text x="326.4" y="416.9">7</text>
<text x="375" y="416.9">8</text>
<text x="425.8" y="416.9">9</text>
<text x="473.9" y="417.3">10</text>
<text x="524.3" y="416.9">11</text>
<text x="570.2" y="416.9">12</text>
</g>
<g font-size="4.2">
<text x="423.7" y="14.3">NOTE : STANDARD FASTENER TORQUE AS PER STD-DES-01-00</text>
<text x="553.8" y="14">FR-DES-006-00</text>
<text x="21.1" y="404.3">NOTE FOR WIPRO PARI DESIGN -REF. ONLY</text>
<text x="44.5" y="408.8">WEAR DETAILS : N.A.</text>
</g>
<g font-size="3.9">
<text x="400" y="357.1">REVISION</text>
<text x="455.9" y="357.1">DESCRIPTION</text>
<text x="526.4" y="357.1">DATE</text>
<text x="540" y="357.1">DRN.BY</text>
<text x="357.8" y="383.3">RESERVED</text>
<text x="382.3" y="383.3">SPACE</text>
<text x="357.8" y="388.9">FOR</text>
<text x="357.8" y="394.5">CONTROLLED</text>
<text x="387.8" y="394.5">COPY</text>
<text x="357.8" y="400">STAMP</text>
</g>
<text font-size="3.6" x="485.8" y="376.1">MOUNTING PEG</text>
<text font-size="3.5" x="402.4" y="373.3">www.wipropari.com</text>
<g font-size="3.1">
<text x="565.1" y="353.5">LIMITS</text>
<text x="562" y="371.7">DRAWING TYPE</text>
<text x="437" y="372.3">DESCRIPTION</text>
<text x="436.5" y="380.8">SURFACE AREA</text>
<text x="453.3" y="380.8">SURFACE TREATMENT</text>
<text x="489.7" y="380.8">MACHINING</text>
<text x="509.5" y="380.8">DESIGN UNIT</text>
<text x="530.6" y="380.8">DESIGN UNIT CD.</text>
<text x="558" y="380.6">TEAM NO.</text>
<text x="570.3" y="380.7">SHEET SIZE</text>
<text x="575.6" y="386.1">A2</text>
<text x="436.4" y="391.1">REFERENCE DWG.</text>
<text x="437.8" y="395.5">DRN.BY</text>
<text x="451.4" y="395.4">CHKD.BY</text>
<text x="466.6" y="395.5">APPD.BY</text>
<text x="486.7" y="395.4">MATERIAL</text>
<text x="488.9" y="390.9">PART CLASS.</text>
<text x="515.6" y="390.9">HEAT TREATMENT</text>
<text x="519.6" y="395.9">DRG./PART CODE</text>
<text x="558.9" y="395.5">REV.</text>
<text x="571.4" y="395.6">SCALE</text>
<text x="484.3" y="404.2">NET WEIGHT-Kg</text>
<text x="571.4" y="404.7">SHEET</text>
</g>
<text font-size="3" x="579.5" y="230.1">°</text>
<g font-size="2.8">
<text x="299.1" y="332.1">3.2 ( 0.8 )</text>
<text x="560.4" y="357.7">Gen Tol.: IS 2102</text>
<text x="306.7" y="363.6">3.2 ( 0.8 )</text>
<text x="399.1" y="376.6">1.ALL DIMENSIONS ARE</text>
<text x="399" y="382.7">2.DO NOT SCALE</text>
<text x="399" y="388.7">3.IF IN DOUBT ,</text>
<text x="399" y="395.4">LOCATION :</text>
<text x="420.5" y="396">PUNE</text>
<text x="404.2" y="402">ALL RIGHTS OF REPRODUCTION &amp;</text>
<text x="440.1" y="401.2">6166</text>
<text x="451.3" y="401.2">03006480</text>
<text x="466.3" y="401.2">03002882</text>
<text x="404.7" y="405.4">DISTRIBUTION ARE RESERVED</text>
</g>
<g font-size="2.7">
<text x="564.6" y="376.2">MACHINING</text>
<text x="399.9" y="379.7">IN mm</text>
<text x="399.7" y="385.7">DRAWING.</text>
<text x="436.9" y="385.4">76.62 in^2</text>
<text x="471.4" y="385.5">#</text>
<text x="498.9" y="385">#</text>
<text x="513.6" y="385.3">WPES</text>
<text x="537.3" y="385.1">0300</text>
<text x="559.7" y="385.1">PL-02</text>
<text x="399.7" y="391.8">ASK TEAM MEMBER</text>
<text x="466.3" y="391.2">PRV73D213003</text>
<text x="508.7" y="391.2">B</text>
<text x="560.6" y="391.1">---</text>
<text x="493.4" y="399.5">#</text>
<text x="572.8" y="399.7">1 : 1</text>
<text x="400.1" y="402.5">C</text>
<text x="436.6" y="408.7">08/05/2024</text>
<text x="450.9" y="408.8">08/05/2024</text>
<text x="466" y="408.9">08/05/2024</text>
<text x="489.6" y="408.5">3.48 kg</text>
<text x="571.4" y="408.7">1 OF 1</text>
</g>
<g font-size="2.5">
<text x="554.9" y="218.3">DEBURR AND REMOVE SHARP</text>
<text x="555.2" y="221">EDGES UNLESS SHARP EDGE</text>
<text x="556.1" y="227.1">UNSP.RADII</text>
<text x="556.8" y="223.8">REQUIREMENT SPECIFIED</text>
<text x="571.4" y="226.9">UNSP.CHF.</text>
<text x="559.2" y="229.9">0.5 R</text>
<text x="572.3" y="230.1">0.5 X 45</text>
<text x="559.8" y="238">UP TO 10</text>
<text x="576.1" y="238.1">±1.5°</text>
<text x="558.5" y="242.2">10 UP TO 50</text>
<text x="575.5" y="242.3">±0°50'</text>
<text x="557.4" y="250.7">120 UP TO 400</text>
<text x="557.9" y="246.5">50 UP TO 120</text>
<text x="575.5" y="250.7">±0°15'</text>
<text x="575.5" y="246.5">±0°25'</text>
<text x="558.7" y="259.4">0.5 UP TO 3</text>
<text x="559.5" y="263.7">3 UP TO 6</text>
<text x="576.6" y="263.6">±0.2</text>
<text x="576.6" y="259.4">±0.1</text>
<text x="559" y="267.9">6 UP TO 30</text>
<text x="576.6" y="267.9">±0.5</text>
<text x="557.8" y="272.2">30 UP TO 120</text>
<text x="576.6" y="272.2">±0.8</text>
<text x="556.9" y="280.7">315 UP TO 1000</text>
<text x="557.3" y="276.4">120 UP TO 315</text>
<text x="576.6" y="276.4">±1.2</text>
<text x="577.7" y="280.7">±2</text>
<text x="556.4" y="284.9">1000 UP TO 2000</text>
<text x="577.6" y="284.9">±3</text>
<text x="558.9" y="289.2">OVER 2000</text>
<text x="577.7" y="289.3">±4</text>
<text x="560" y="297.9">UP TO 10</text>
<text x="577.1" y="297.9">±1°</text>
<text x="558.5" y="302.1">10 UP TO 50</text>
<text x="575.5" y="302.1">±0°30'</text>
<text x="557.4" y="310.6">120 UP TO 400</text>
<text x="558.2" y="306.3">50 UP TO 120</text>
<text x="575.5" y="310.6">±0°10'</text>
<text x="575.5" y="306.4">±0°20'</text>
<text x="558.8" y="319.2">0.5 UP TO 3</text>
<text x="559.4" y="323.4">3 UP TO 6</text>
<text x="576.6" y="319.2">±0.1</text>
<text x="576.6" y="323.5">±0.1</text>
<text x="558.9" y="327.7">6 UP TO 30</text>
<text x="576.7" y="327.7">±0.2</text>
<text x="557.8" y="332">30 UP TO 120</text>
<text x="576.6" y="332">±0.3</text>
<text x="556.8" y="340.5">315 UP TO 1000</text>
<text x="557.3" y="336.3">120 UP TO 315</text>
<text x="576.6" y="336.3">±0.5</text>
<text x="576.6" y="340.5">±0.8</text>
<text x="415.2" y="346.4">.</text>
<text x="530.3" y="346.5">.</text>
<text x="545.9" y="346.4">.</text>
<text x="556.2" y="344.7">1000 UP TO 2000</text>
<text x="576.6" y="344.7">±1.2</text>
<text x="415.2" y="351.5">.</text>
<text x="530" y="351.3">.</text>
<text x="545.9" y="351.4">.</text>
<text x="558.9" y="349">OVER 2000</text>
<text x="577.6" y="349">±2</text>
</g>
<g font-size="2.4">
<text x="7.7" y="382.7" transform="rotate(-90 7.7 382.7)">Uploading\2022-23\P23Y5\P23Y5C043006.dft</text>
<text x="7.7" y="409.8" transform="rotate(-90 7.7 409.8)">\\srv01043\ExDM</text>
</g>
<g font-size="2.1">
<text x="558.5" y="232.4">UNSPECIFIED TOL.(FAB)</text>
<text x="559.5" y="234.7">FOR ANGULAR IN mm.</text>
<text x="558.6" y="253.9">UNSPECIFIED TOL.(FAB)</text>
<text x="560.7" y="256.3">FOR LINEAR IN mm.</text>
<text x="558.7" y="292.3">UNSPECIFIED TOL.(M/C)</text>
<text x="559.6" y="294.7">FOR ANGULAR IN mm.</text>
<text x="558.7" y="313.7">UNSPECIFIED TOL.(M/C)</text>
<text x="560.6" y="316.1">FOR LINEAR IN mm.</text>
</g>
</svg>
